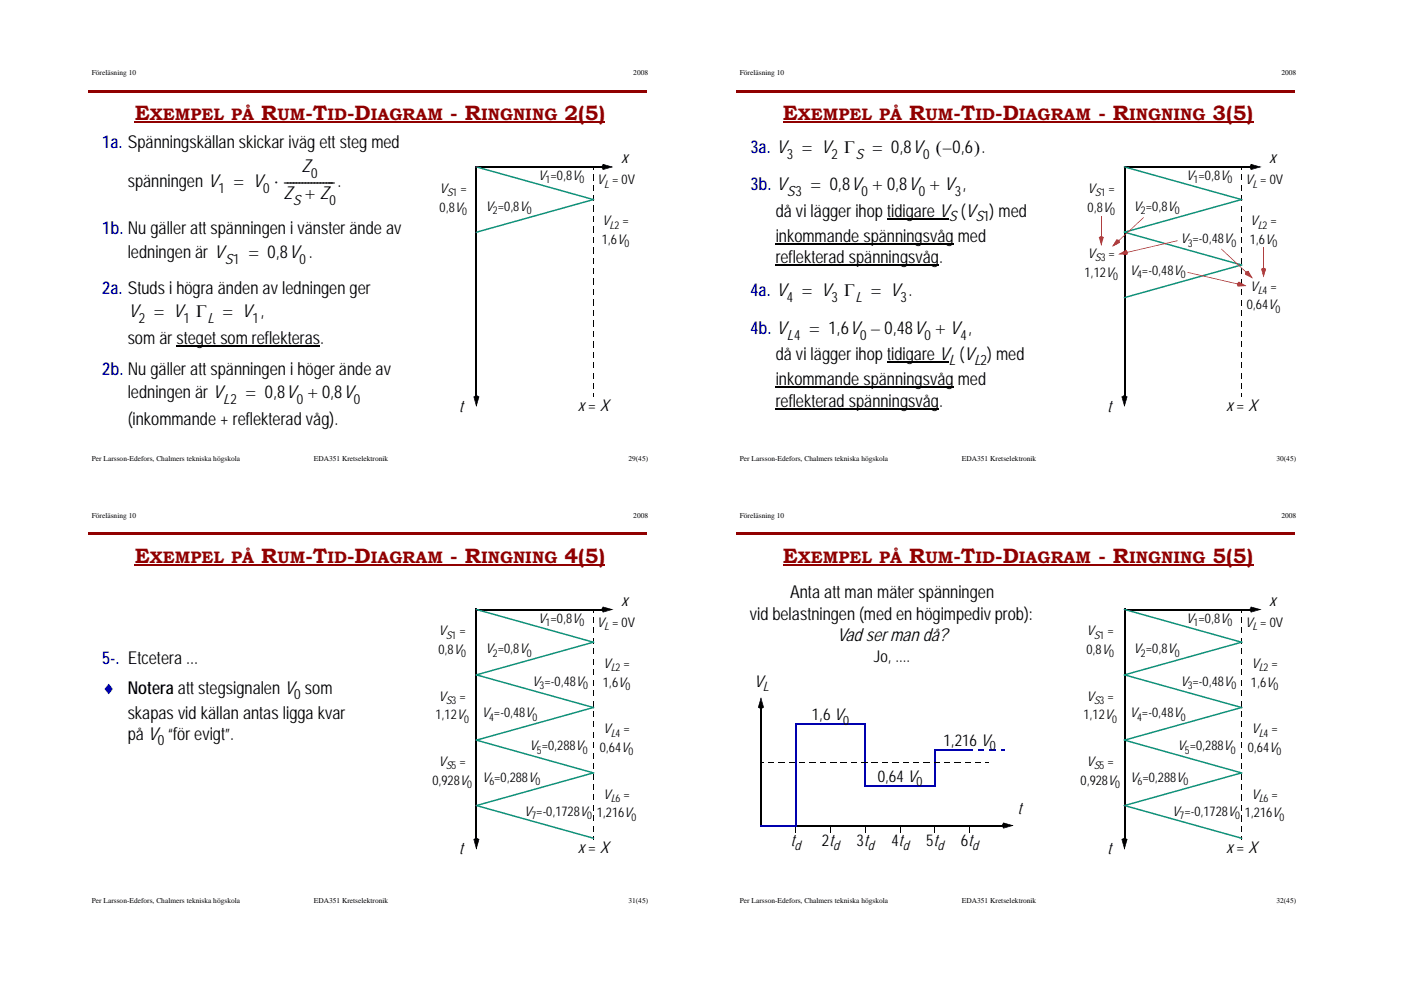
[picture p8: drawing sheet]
<svg xmlns="http://www.w3.org/2000/svg" width="297mm" height="210mm" viewBox="0 0 297 210" stroke-linecap="round" stroke-linejoin="round" font-family="sans-serif">
<g fill="#900000">
<path d="M18.8 19.1h.2v.5h-.2z"/>
<path d="M19 19.1h118.2v.5h-118.2z"/>
</g>
<path d="M28.6 26h99.7" fill="none" stroke="#900000" stroke-width=".25"/>
<g fill="#000">
<path d="M127.9 34.8l1.9 .6-1.9 .5-.4-.5zM100.5 84.1l.5-.3 .6 .3-.6 1.9z"/>
<circle cx="127.8" cy="35.4" r=".16"/>
<circle cx="101" cy="84.1" r=".16"/>
</g>
<g fill="#000">
<path d="M100.9 35.2h.3v.2h-.3zM100.9 35.2h.1v.4h-.1zM125.7 35.3l.2 .1zM125.7 35.4h.2v.6h-.2zM125.7 37h.2zM125.7 37h.2v1.2h-.2zM125.7 39.2l.2 .1zM125.7 39.3h.2v1.1h-.2zM127.8 34.8l2.2 .6-2.2 .6v-.1l1.9-.6 .1 .2-2-.6 .1-.1-.3 .6h-.1zM127.5 35.4h.1l.3 .5-.1 .1zM125.7 41.4l.2 .1zM125.7 41.5h.2v1.2h-.2z"/>
<path d="M125.7 43.6l.2 .1zM125.7 43.7h.2v1.2h-.2zM125.7 45.8l.2 .1zM125.7 45.9h.2v1.2h-.2zM125.7 48l.2 .1zM125.7 48.1h.2v1.2h-.2zM125.7 50.3h.2zM125.7 50.3h.2v1.2h-.2zM125.7 52.5l.2 .1zM125.7 52.6h.2v1.1h-.2zM125.7 54.7l.2 .1zM125.7 54.8h.2v1.1h-.2z"/>
<path d="M125.7 56.9l.2 .1zM125.7 57h.2v1.1h-.2zM125.7 59.1l.2 .1zM125.7 59.2h.2v1.2h-.2zM125.7 61.3l.2 .1zM125.7 61.4h.2v1.2h-.2zM125.7 63.6h.2zM125.7 63.6h.2v1.2h-.2zM125.7 65.8h.2zM125.7 65.8h.2v1.2h-.2zM125.7 68l.2 .1zM125.7 68.1h.2v1.1h-.2z"/>
<path d="M125.7 70.2l.2 .1zM125.7 70.3h.2v1.1h-.2zM125.7 72.4l.2 .1zM125.7 72.5h.2v1.1h-.2zM125.7 74.6l.2 .1zM125.7 74.7h.2v1.2h-.2zM125.7 76.8l.2 .1zM125.7 76.9h.2v1.2h-.2zM125.7 79.1h.2zM125.7 79.1h.2v1.2h-.2zM100.4 84.1l.6-.3v.1l-.5 .3zM100.4 84.1h.1l.6 1.9-.2 .1 .6-2 .1 .1-.6-.3v-.1l.6 .3-.6 2.2z"/>
<path d="M125.7 81.3h.2zM125.7 81.3h.2v1.2h-.2zM125.7 83.5h.2zM125.7 83.5h.2v.7h-.2z"/>
</g>
<path d="M127.9 35.4h-26.9v48.8" fill="none" stroke="#000" stroke-width=".32"/>
<g fill="#0a9178">
<path d="M100.8 49.1h.2v.3h-.1z"/>
<path d="M125.8 42.2l.1-.1 .1 .3-.1 .1z"/>
<path d="M101 49.1l24.8-6.9 .1 .3-24.9 6.9z"/>
</g>
<path d="M37.4 73.4h30.5" fill="none" stroke="#000" stroke-width=".28"/>
<g fill="#0a9178">
<path d="M100.9 35.2h.1v.3h-.2z"/>
<path d="M125.9 42.2h.1l-.1 .3h-.1z"/>
<path d="M101 35.2l24.9 7-.1 .3-24.8-7z"/>
</g>
<path d="M156.2 19.1h118.4v.5h-118.4z" fill="#900000"/>
<path d="M166 26h99.7" fill="none" stroke="#900000" stroke-width=".25"/>
<g fill="#000">
<path d="M265.3 34.8l1.9 .6-1.9 .5-.3-.5zM237.9 84.1l.5-.3 .6 .3-.6 1.9z"/>
<path d="M265.1 35.3l.2-.1v.3h-.2z" fill-rule="evenodd"/>
<circle cx="238.4" cy="84.1" r=".17"/>
</g>
<g fill="#000">
<path d="M238.3 35.2h.1v.4h-.1zM263.2 35.3h.1v.7h-.1zM263.2 37h.1v1.2h-.1zM263.2 39.2h.1v1.2h-.1zM265.2 34.8l2.3 .6-2.3 .6v-.1l2-.6v.2l-2-.6 .1-.1-.3 .6h-.1zM264.9 35.4h.1l.3 .5-.1 .1zM263.2 41.4h.1v1.3h-.1zM263.2 43.6h.1v1.3h-.1zM263.2 45.8h.1v1.3h-.1zM263.2 48h.1v1.3h-.1zM263.2 50.3h.1v1.2h-.1zM263.2 52.5h.1v1.2h-.1z"/>
<path d="M263.2 54.7h.1v1.2h-.1zM263.2 56.9h.1v1.2h-.1zM263.2 59.1h.1v1.3h-.1zM263.2 61.3h.1v1.3h-.1zM263.2 63.6h.1v1.2h-.1zM263.2 65.8h.1v1.2h-.1zM263.2 68h.1v1.2h-.1zM263.2 70.2h.1v1.2h-.1zM263.2 72.4h.1v1.2h-.1zM263.2 74.6h.1v1.3h-.1zM263.2 76.8h.1v1.3h-.1zM263.2 79.1h.1v1.2h-.1z"/>
<path d="M237.8 84.1l.6-.3-.5 .4zM237.8 84.1h.1l.6 1.9-.2 .1 .6-2 .1 .1-.6-.3v-.1l.7 .3-.7 2.2zM263.2 81.3h.1v1.2h-.1zM263.2 83.5h.1v.7h-.1z"/>
</g>
<path d="M238.4 35.4h26.9M238.4 35.2v49" fill="none" stroke="#000" stroke-width=".32"/>
<g fill="#0a9178">
<path d="M238.2 49.1h.2l.1 .3h-.2z"/>
<path d="M263.2 42.2l.1-.1 .1 .3-.1 .1z"/>
<path d="M238.4 49.1l24.8-6.9 .1 .3-24.8 6.9z"/>
<path d="M238.3 49l.2 .1-.1 .3-.2-.1z"/>
<path d="M263.3 56l.1 .1-.1 .3-.1-.1z"/>
<path d="M238.5 49.1l24.8 6.9-.1 .3-24.8-6.9z"/>
</g>
<path d="M164.5 51.7h37.7M164.5 56.2h34.6M188.1 46.4h13.1M188.1 76.8h13.1M164.5 82.1h37.7M164.5 86.6h34.6" fill="none" stroke="#000" stroke-width=".28"/>
<g fill="#0a9178">
<path d="M238.2 63l.2-.1 .1 .3-.2 .1z"/>
<path d="M263.2 56h.1l.1 .3h-.1z"/>
<path d="M238.4 62.9l24.8-6.9 .1 .3-24.8 6.9z"/>
<path d="M238.3 35.2h.2l-.1 .3h-.2z"/>
<path d="M263.3 42.2h.1l-.1 .3h-.1z"/>
<path d="M238.5 35.2l24.8 7-.1 .3-24.8-7z"/>
</g>
<g fill="#df1c34">
<path d="M233 50.3h.1l.5 1.5-.2 .1 .4-1.6 .2 .1-.5-.3v-.1l.5 .3-.5 1.9z"/>
<path d="M233 50.3l.5-.3-.4 .4z"/>
</g>
<path d="M233.1 50.3l.4-.2 .4 .2-.4 1.6z" fill="#df1c34"/>
<path d="M233.5 45.8v4.5" fill="none" stroke="#df1c34" stroke-width=".21"/>
<g fill="#df1c34">
<path d="M236.7 50.7l.1 .2-.8 1.3-.1-.1 1.4-.7 .1 .1-.2-.5 .1-.1 .1 .6-1.6 .8z"/>
<path d="M236.8 50.7l.5 .2-.1 .1-.5-.1z"/>
<path d="M242.4 46.1h.1z"/>
<path d="M237 51.1h.2z"/>
<path d="M237.1 51l5.3-4.9 .1 .1-5.3 4.9z"/>
<path d="M237.1 53.9l1.6-.9 .1 .1-1.4 .8-.1-.1 1.6 .1v.1l.1-.6 .2 .1-.2 .5z"/>
<path d="M238.8 53l.4 .5h-.1l-.4-.4z"/>
<path d="M249.6 51l.1 .1z"/>
<path d="M238.8 53.5l.1 .1z"/>
<path d="M238.9 53.4l10.7-2.4v.1l-10.7 2.5z"/>
<path d="M267.4 57h.1l.5 1.5-.2 .1 .5-1.6 .1 .1-.5-.2v-.2l.5 .3-.5 1.8z"/>
<path d="M267.4 57l.5-.3v.2l-.4 .2z"/>
</g>
<g fill="#df1c34">
<path d="M236.8 50.8l.5 .1 .1 .6-1.5 .7z"/>
<path d="M237.4 53.9l1.3-.8 .4 .4-.2 .5z"/>
<path d="M267.5 57l.4-.2 .4 .2-.4 1.6z"/>
</g>
<path d="M267.9 52.5v4.5" fill="none" stroke="#df1c34" stroke-width=".21"/>
<g fill="#df1c34">
<path d="M264.1 57.6l.6-.1 .9 1.6-1.6-.9 .1-.1 1.4 .7-.1 .2-.8-1.4 .1-.1-.5 .2z"/>
<path d="M264.1 57.6l.1 .1-.1 .5-.1-.1z"/>
<path d="M259 52.7l-.1 .2z"/>
<path d="M264.3 57.7v.2z"/>
<path d="M259 52.8l5.3 4.9-.1 .1-5.3-4.9z"/>
<path d="M262.7 59.7l1.6 .9-1.9 .2 .1-.2 1.6-.1v.2l-1.5-.8 .1-.2-.3 .5-.1-.1z"/>
<path d="M262.3 60.1l.2 .6h-.1z"/>
<path d="M251.8 57.7v.1z"/>
<path d="M262.5 60.2v.1z"/>
<path d="M251.8 57.7l10.7 2.5v.1l-10.7-2.5z"/>
</g>
<g fill="#df1c34">
<path d="M264.2 57.7l.4-.2 .9 1.4-1.4-.8z"/>
<path d="M262.7 59.8l1.4 .8-1.6 .1-.2-.5z"/>
</g>
<path d="M18.8 113h118.4v.4h-118.4z" fill="#900000"/>
<path d="M28.6 119.8h99.7" fill="none" stroke="#900000" stroke-width=".25"/>
<g fill="#000">
<path d="M127.9 128.7l1.9 .5-1.9 .6-.4-.6zM100.5 178l.5-.3 .6 .3-.6 1.9z"/>
<path d="M127.7 129.1h.2v.2h-.2z" fill-rule="evenodd"/>
<circle cx="101" cy="177.9" r=".16"/>
</g>
<g fill="#000">
<path d="M125.7 129.2h.2v.6h-.2zM125.7 130.8h.2v1.3h-.2zM125.7 133h.2v1.3h-.2zM125.7 135.3h.2v1.2h-.2zM125.7 137.5h.2v1.2h-.2zM125.7 139.7h.2v1.2h-.2zM127.8 128.6l2.3 .6-2.3 .7v-.2l1.9-.5 .1 .1-2-.5 .1-.2-.3 .7-.1-.1zM127.5 129.2l.4 .6h-.1zM125.7 141.9h.2v1.2h-.2zM125.7 144.1h.2v1.3h-.2zM125.7 146.3h.2v1.3h-.2zM125.7 148.5h.2v1.3h-.2z"/>
<path d="M125.7 150.7h.2v1.3h-.2zM125.7 153h.2v1.2h-.2zM125.7 155.2h.2v1.2h-.2zM125.7 157.4h.2v1.2h-.2zM125.7 159.6h.2v1.2h-.2zM100.4 177.9l.6-.3-.5 .4zM100.4 177.9h.1l.6 2h-.2l.6-2 .1 .1-.6-.3v-.1l.6 .3-.6 2.2zM125.7 161.8h.2v1.3h-.2zM125.7 164h.2v1.3h-.2zM125.7 166.2h.2v1.3h-.2zM125.7 168.5h.2v1.2h-.2zM125.7 170.7h.2v1.2h-.2z"/>
<path d="M125.7 172.9h.2v1.2h-.2zM125.7 175.1h.2v1.2h-.2zM125.7 177.3h.2v.7h-.2z"/>
</g>
<path d="M100.9 129.2h27M101 129.1v49" fill="none" stroke="#000" stroke-width=".32"/>
<g fill="#0a9178">
<path d="M100.8 143l.2-.1v.3l-.1 .1z"/>
<path d="M125.8 136h.1l.1 .3h-.1z"/>
<path d="M101 142.9l24.8-6.9 .1 .3-24.9 6.9z"/>
<path d="M100.9 142.9h.1v.3h-.2z"/>
<path d="M125.9 149.9h.1l-.1 .3h-.1z"/>
<path d="M101 142.9l24.9 7-.1 .3-24.8-7z"/>
<path d="M100.8 156.8h.2v.3h-.1z"/>
<path d="M125.8 149.9l.1-.1 .1 .3-.1 .1z"/>
<path d="M101 156.8l24.8-6.9 .1 .3-24.9 6.9z"/>
<path d="M100.9 156.7l.1 .1v.3l-.2-.1z"/>
<path d="M125.9 163.7l.1 .1-.1 .3-.1-.1z"/>
<path d="M101 156.8l24.9 6.9-.1 .3-24.8-6.9z"/>
<path d="M100.8 170.7l.2-.1v.3l-.1 .1z"/>
<path d="M125.8 163.7h.1l.1 .3h-.1z"/>
<path d="M101 170.6l24.8-6.9 .1 .3-24.9 6.9z"/>
<path d="M100.9 170.6h.1v.3h-.2z"/>
<path d="M125.9 177.6h.1l-.1 .3h-.1z"/>
<path d="M101 170.6l24.9 7-.1 .3-24.8-7z"/>
<path d="M100.9 129l.1 .1v.3l-.2-.1z"/>
<path d="M125.9 136l.1 .1-.1 .3-.1-.1z"/>
<path d="M101 129.1l24.9 6.9-.1 .3-24.8-6.9z"/>
</g>
<path d="M156.2 113h118.4v.4h-118.4z" fill="#900000"/>
<path d="M166 119.8h99.7" fill="none" stroke="#900000" stroke-width=".25"/>
<g fill="#000">
<path d="M265.3 128.7l1.9 .5-1.9 .6-.3-.6zM237.9 178l.5-.3 .6 .3-.6 1.9z"/>
<path d="M238.3 177.8h.3l-.1 .3-.2-.1z" fill-rule="evenodd"/>
<circle cx="265.2" cy="129.2" r=".16"/>
</g>
<g fill="#000">
<path d="M238.3 129.1h.1v.3h-.1zM263.2 129.2h.1v.6h-.1zM263.2 130.8h.1v1.3h-.1zM263.2 133h.1v1.3h-.1zM263.2 135.3h.1v1.2h-.1zM263.2 137.5h.1v1.2h-.1zM263.2 139.7h.1v1.2h-.1zM265.2 128.6l2.3 .6-2.3 .7v-.2l2-.5v.1l-2-.5 .1-.2-.3 .7-.1-.1zM264.9 129.2h.1l.3 .6h-.1zM263.2 141.9h.1v1.2h-.1zM263.2 144.1h.1v1.3h-.1zM263.2 146.3h.1v1.3h-.1z"/>
<path d="M263.2 148.5h.1v1.3h-.1zM263.2 150.7h.1v1.3h-.1zM263.2 153h.1v1.2h-.1zM263.2 155.2h.1v1.2h-.1zM263.2 157.4h.1v1.2h-.1zM263.2 159.6h.1v1.2h-.1zM237.8 177.9l.6-.3-.5 .4zM237.8 177.9h.1l.6 2h-.2l.6-2 .1 .1-.6-.3v-.1l.7 .3-.7 2.3zM263.2 161.8h.1v1.3h-.1zM263.2 164h.1v1.3h-.1zM263.2 166.2l.1 .1zM263.2 166.3h.1v1.2h-.1z"/>
<path d="M263.2 168.5h.1zM263.2 168.5h.1v1.2h-.1zM263.2 170.7l.1 .1zM263.2 170.8h.1v1.1h-.1zM263.2 172.9l.1 .1zM263.2 173h.1v1.1h-.1zM263.2 175.1l.1 .1zM263.2 175.2h.1v1.1h-.1zM263.2 177.3l.1 .1zM263.2 177.4h.1v.6h-.1z"/>
</g>
<path d="M238.4 129.2h26.9M238.4 129.1v49" fill="none" stroke="#000" stroke-width=".32"/>
<g fill="#0a9178">
<path d="M238.2 143l.2-.1 .1 .3-.2 .1z"/>
<path d="M263.2 136h.1l.1 .3h-.1z"/>
<path d="M238.4 142.9l24.8-6.9 .1 .3-24.8 6.9z"/>
<path d="M238.3 142.9h.2l-.1 .3h-.2z"/>
<path d="M263.3 149.9h.1l-.1 .3h-.1z"/>
<path d="M238.5 142.9l24.8 7-.1 .3-24.8-7z"/>
<path d="M238.2 156.8h.2l.1 .3h-.2z"/>
<path d="M263.2 149.9l.1-.1 .1 .3-.1 .1z"/>
<path d="M238.4 156.8l24.8-6.9 .1 .3-24.8 6.9z"/>
<path d="M238.3 156.7l.2 .1-.1 .3-.2-.1z"/>
<path d="M263.3 163.7l.1 .1-.1 .3-.1-.1z"/>
<path d="M238.5 156.8l24.8 6.9-.1 .3-24.8-6.9z"/>
<path d="M238.2 170.7l.2-.1 .1 .3-.2 .1z"/>
<path d="M263.2 163.7h.1l.1 .3h-.1z"/>
<path d="M238.4 170.6l24.8-6.9 .1 .3-24.8 6.9z"/>
<path d="M238.3 170.6h.2l-.1 .3h-.2z"/>
<path d="M263.3 177.6h.1l-.1 .3h-.1z"/>
<path d="M238.5 170.6l24.8 7-.1 .3-24.8-7z"/>
<path d="M238.3 129l.2 .1-.1 .3-.2-.1z"/>
<path d="M263.3 136l.1 .1-.1 .3-.1-.1z"/>
<path d="M238.5 129.1l24.8 6.9-.1 .3-24.8-6.9z"/>
</g>
<g fill="#000">
<path d="M161.3 148.1l.6 1.9-.6 .3-.5-.3zM212.8 174.5l1.9 .5-1.9 .6-.4-.6z"/>
<circle cx="161.3" cy="150" r=".16"/>
<circle cx="212.7" cy="175" r=".17"/>
</g>
<path d="M161.4 147.8l.6 2.2h-.2l-.5-1.9 .1-.1-.5 2-.2-.1 .7 .3-.1 .1-.6-.3zM161.3 150.2l.6-.3v.1l-.6 .4zM168.7 175h.1v1.7h-.1zM176 175h.2v1.7h-.2zM183.4 175h.1v1.7h-.1zM190.8 175h.1v1.7h-.1zM198.1 175h.2zM198.1 175h.2v1.7h-.2zM205.5 175h.2zM205.5 175h.2v1.7h-.2zM212.7 174.4l2.2 .6-2.2 .7v-.2l1.9-.5 .1 .1-2-.5 .1-.2-.3 .7-.1-.1zM212.4 175l.4 .6h-.1z" fill="#000"/>
<path d="M161.3 149.9v25.3M161.2 175h51.6" fill="none" stroke="#000" stroke-width=".32"/>
<path d="M161.2 174.9h.1v.3h-.1z" fill="#0000b3"/>
<path d="M161.3 175h7.6" fill="none" stroke="#0000b3" stroke-width=".32"/>
<path d="M168.6 175h.3v.2h-.3z" fill="#0000b3"/>
<path d="M168.7 153.4v21.6" fill="none" stroke="#0000b3" stroke-width=".32"/>
<path d="M168.6 153.4h.1v.4h-.1z" fill="#0000b3"/>
<path d="M168.7 153.6h14.9" fill="none" stroke="#0000b3" stroke-width=".32"/>
<path d="M183.3 153.4h.3v.2h-.3z" fill="#0000b3"/>
<path d="M183.5 153.6v13.1" fill="none" stroke="#0000b3" stroke-width=".32"/>
<path d="M183.3 166.4h.1v.3h-.1z" fill="#0000b3"/>
<path d="M183.4 166.5h14.9" fill="none" stroke="#0000b3" stroke-width=".32"/>
<path d="M198.1 166.5h.3v.2h-.3z" fill="#0000b3"/>
<path d="M198.2 158.8v7.7" fill="none" stroke="#0000b3" stroke-width=".32"/>
<path d="M198.1 158.8h.1v.3h-.1z" fill="#0000b3"/>
<path d="M198.2 159h7.5" fill="none" stroke="#0000b3" stroke-width=".32"/>
<g fill="#0000b3">
<path d="M205.4 158.8h.2v.3h-.2z"/>
<path d="M205.6 158.8h.6v.3h-.6z"/>
<path d="M207.3 158.8h.2v.3h-.2z"/>
<path d="M207.5 158.8h1.2v.3h-1.2z"/>
<path d="M209.8 158.8h.2v.3h-.2z"/>
<path d="M210 158.8h1.2v.3h-1.2z"/>
<path d="M212.3 158.8h.2v.3h-.2z"/>
<path d="M212.5 158.8h.6v.3h-.6z"/>
</g>
<g fill="#000">
<path d="M161.3 161.6v.1zM161.3 161.6h.6v.1h-.6zM162.9 161.6l.1 .1zM163 161.6h1.1v.1h-1.1zM165.1 161.6l.1 .1zM165.2 161.6h1.1v.1h-1.1zM167.3 161.6l.1 .1zM167.4 161.6h1.1v.1h-1.1zM169.5 161.6l.1 .1zM169.6 161.6h1.1v.1h-1.1zM171.7 161.6l.1 .1zM171.8 161.6h1.1v.1h-1.1z"/>
<path d="M173.9 161.6v.1zM173.9 161.6h1.2v.1h-1.2zM176.1 161.6v.1zM176.1 161.6h1.2v.1h-1.2zM178.3 161.6v.1zM178.3 161.6h1.2v.1h-1.2zM180.5 161.6v.1zM180.5 161.6h1.2v.1h-1.2zM182.7 161.6v.1zM182.7 161.6h1.2v.1h-1.2zM184.8 161.6l.1 .1zM184.9 161.6h1.2v.1h-1.2z"/>
<path d="M187 161.6l.1 .1zM187.1 161.6h1.2v.1h-1.2zM189.2 161.6l.1 .1zM189.3 161.6h1.2v.1h-1.2zM191.4 161.6l.1 .1zM191.5 161.6h1.2v.1h-1.2zM193.6 161.6l.1 .1zM193.7 161.6h1.2v.1h-1.2zM195.8 161.6l.1 .1zM195.9 161.6h1.1v.1h-1.1zM198 161.6l.1 .1zM198.1 161.6h1.1v.1h-1.1z"/>
<path d="M200.2 161.6l.1 .1zM200.3 161.6h1.1v.1h-1.1zM202.4 161.6l.1 .1zM202.5 161.6h1.1v.1h-1.1zM204.6 161.6l.1 .1zM204.7 161.6h1.1v.1h-1.1zM206.8 161.6l.1 .1zM206.9 161.6h1.1v.1h-1.1zM209 161.6v.1zM209 161.6h.7v.1h-.7z"/>
</g>
<g font-size="4.4" fill="#900000">
<text x="28.6" y="25.4">E</text>
<text x="55.4" y="25.4">R</text>
<text x="64.7" y="25.4">-T</text>
<text x="73.6" y="25.4">-D</text>
<text x="95.5" y="25.4">- R</text>
<text x="119.7" y="25.4">2(5)</text>
<text x="166" y="25.4">E</text>
<text x="192.8" y="25.4">R</text>
<text x="202.2" y="25.4">-T</text>
<text x="211" y="25.4">-D</text>
<text x="232.9" y="25.4">- R</text>
<text x="257.1" y="25.4">3(5)</text>
<text x="28.6" y="119.3">E</text>
<text x="55.4" y="119.3">R</text>
<text x="64.7" y="119.3">-T</text>
<text x="73.6" y="119.3">-D</text>
<text x="95.5" y="119.3">- R</text>
<text x="119.7" y="119.3">4(5)</text>
<text x="166" y="119.3">E</text>
<text x="192.8" y="119.3">R</text>
<text x="202.2" y="119.3">-T</text>
<text x="211" y="119.3">-D</text>
<text x="232.9" y="119.3">- R</text>
<text x="257.1" y="119.3">5(5)</text>
</g>
<g font-size="3.8" fill="#0000b3">
<text x="21.7" y="31.4">1a. Spänningskällan skickar iväg ett steg med</text>
<text x="159.1" y="32.3">3a. V</text>
<text x="159.1" y="40.3">3b. V</text>
<text x="21.7" y="49.7">1b. Nu gäller att spänningen i vänster ände av</text>
<text x="21.7" y="62.3">2a. Studs i högra änden av ledningen ger</text>
<text x="159.1" y="62.8">4a. V</text>
<text x="159.1" y="70.8">4b. V</text>
<text x="21.7" y="79.4">2b. Nu gäller att spänningen i höger ände av</text>
<text x="21.7" y="140.7">5-. Etcetera ...</text>
<text x="21.7" y="147.2">♦ Notera att stegsignalen V som</text>
</g>
<g font-size="3.8">
<text x="170.1" y="32.3">= V</text>
<text x="179" y="32.3">Γ</text>
<text x="185" y="32.3">= 0,8V</text>
<text x="198.4" y="32.3">(–0,6).</text>
<text x="27.1" y="39.7">spänningen V</text>
<text x="49.6" y="39.7">= V ⋅ -----------------.</text>
<text x="63.9" y="36.5">Z</text>
<text x="171.9" y="40.3">= 0,8V + 0,8V + V ,</text>
<text x="60.1" y="42.2">Z</text>
<text x="64.7" y="42.2">+ Z</text>
<text x="164.5" y="46">då vi lägger ihop tidigare V (V</text>
<text x="209.8" y="46">) med</text>
<text x="164.5" y="51.2">inkommande spänningsvåg med</text>
<text x="27.1" y="54.7">ledningen är V</text>
<text x="52.7" y="54.7">= 0,8V .</text>
<text x="164.5" y="55.8">reflekterad spänningsvåg.</text>
<text x="170.1" y="62.8">= V</text>
<text x="179" y="62.8">Γ</text>
<text x="184.7" y="62.8">= V .</text>
<text x="27.2" y="67.3">V</text>
<text x="32.7" y="67.3">= V</text>
<text x="41.6" y="67.3">Γ</text>
<text x="47.3" y="67.3">= V ,</text>
<text x="171.6" y="70.8">= 1,6V – 0,48V + V ,</text>
<text x="27.1" y="73">som är steget som reflekteras.</text>
<text x="164.5" y="76.4">då vi lägger ihop tidigare V (V</text>
<text x="209.3" y="76.4">) med</text>
<text x="164.5" y="81.7">inkommande spänningsvåg med</text>
<text x="27.1" y="84.5">ledningen ärV</text>
<text x="52.2" y="84.5">= 0,8V + 0,8V</text>
<text x="164.5" y="86.2">reflekterad spänningsvåg.</text>
<text x="27.1" y="90.1">(inkommande + reflekterad våg).</text>
<text x="159" y="131.4">vid belastningen (med en högimpediv prob):</text>
<text x="167.5" y="126.8">Anta att man mäter spänningen</text>
<text x="177.5" y="136">Vad ser man då?</text>
<text x="27.1" y="152.4">skapas vid källan antas ligga kvar</text>
<text x="27.1" y="157">på V “för evigt”.</text>
</g>
<g font-size="3.5" fill="#900000">
<text x="31.7" y="25.4">XEMPEL PÅ</text>
<text x="58.8" y="25.4">UM</text>
<text x="69.4" y="25.4">ID</text>
<text x="78.6" y="25.4">IAGRAM</text>
<text x="102" y="25.4">INGNING</text>
<text x="169.2" y="25.4">XEMPEL PÅ</text>
<text x="196.2" y="25.4">UM</text>
<text x="206.8" y="25.4">ID</text>
<text x="216" y="25.4">IAGRAM</text>
<text x="239.4" y="25.4">INGNING</text>
<text x="31.7" y="119.3">XEMPEL PÅ</text>
<text x="58.8" y="119.3">UM</text>
<text x="69.4" y="119.3">ID</text>
<text x="78.6" y="119.3">IAGRAM</text>
<text x="102" y="119.3">INGNING</text>
<text x="169.2" y="119.3">XEMPEL PÅ</text>
<text x="196.2" y="119.3">UM</text>
<text x="206.8" y="119.3">ID</text>
<text x="216" y="119.3">IAGRAM</text>
<text x="239.4" y="119.3">INGNING</text>
</g>
<g font-size="3.5">
<text x="131.7" y="34.6">x</text>
<text x="269.1" y="34.6">x</text>
<text x="97.4" y="87.3">t</text>
<text x="122.5" y="87.1">x = X</text>
<text x="234.8" y="87.3">t</text>
<text x="259.9" y="87.1">x = X</text>
<text x="131.7" y="128.4">x</text>
<text x="269.1" y="128.4">x</text>
<text x="185.3" y="140.3">Jo, ....</text>
<text x="159.9" y="145.6">V</text>
<text x="172.1" y="152.8">1,6V</text>
<text x="200" y="158.1">1,216V</text>
<text x="186.1" y="165.7">0,64V</text>
<text x="215.8" y="172.7">t</text>
<text x="167.7" y="179.4">t</text>
<text x="174.3" y="179.4">2t</text>
<text x="181.6" y="179.4">3t</text>
<text x="189" y="179.4">4t</text>
<text x="196.4" y="179.4">5t</text>
<text x="203.7" y="179.4">6t</text>
<text x="97.4" y="181.1">t</text>
<text x="122.5" y="180.9">x = X</text>
<text x="234.8" y="181.1">t</text>
<text x="259.9" y="180.9">x = X</text>
</g>
<g font-size="3">
<text x="166.8" y="33.6">3</text>
<text x="176.3" y="33.6">2</text>
<text x="181.4" y="33.6">S</text>
<text x="195.7" y="33.6">0</text>
<text x="46.3" y="41">1</text>
<text x="55.8" y="41">0</text>
<text x="66" y="37.7">0</text>
<text x="166.8" y="41.6">S3</text>
<text x="182.7" y="41.6">0</text>
<text x="194.8" y="41.6">0</text>
<text x="202.4" y="41.6">3</text>
<text x="62.1" y="43.4">S</text>
<text x="69.8" y="43.4">0</text>
<text x="201.2" y="46.9">S</text>
<text x="206.8" y="46.9">S1</text>
<text x="47.6" y="56">S1</text>
<text x="63.5" y="56">0</text>
<text x="166.8" y="64">4</text>
<text x="176.3" y="64">3</text>
<text x="181.4" y="64">L</text>
<text x="190.9" y="64">3</text>
<text x="29.4" y="68.6">2</text>
<text x="38.9" y="68.6">1</text>
<text x="44" y="68.6">L</text>
<text x="53.5" y="68.6">1</text>
<text x="166.8" y="72">L4</text>
<text x="182.4" y="72">0</text>
<text x="196" y="72">0</text>
<text x="201.2" y="77.3">L</text>
<text x="203.6" y="72">4</text>
<text x="206.5" y="77.3">L2</text>
<text x="47.3" y="85.7">L2</text>
<text x="62.9" y="85.7">0</text>
<text x="75.1" y="85.7">0</text>
<text x="62.4" y="148.1">0</text>
<text x="33.4" y="157.9">0</text>
</g>
<g font-size="2.8">
<text x="93.2" y="40.9">V</text>
<text x="97.6" y="40.9">=</text>
<text x="114.1" y="38.2">V =0,8V</text>
<text x="126.6" y="39.1">V = 0V</text>
<text x="230.6" y="40.9">V</text>
<text x="235.1" y="40.9">=</text>
<text x="251.5" y="38.2">V =0,8V</text>
<text x="264" y="39.1">V = 0V</text>
<text x="93.2" y="44.9">0,8V</text>
<text x="103" y="44.7">V =0,8V</text>
<text x="127.7" y="47.8">V</text>
<text x="132" y="47.8">=</text>
<text x="230.6" y="44.9">0,8V</text>
<text x="240.3" y="44.7">V =0,8V</text>
<text x="265.1" y="47.8">V</text>
<text x="269.4" y="47.8">=</text>
<text x="127.6" y="51.8">1,6V</text>
<text x="250.3" y="51.6">V =-0,48V</text>
<text x="265" y="51.8">1,6V</text>
<text x="230" y="58.7">1,12V</text>
<text x="230.6" y="54.7">V</text>
<text x="235.1" y="54.7">=</text>
<text x="239.5" y="58.3">V =-0,48V</text>
<text x="264.3" y="65.6">0,64V</text>
<text x="265.1" y="61.6">V</text>
<text x="269.4" y="61.6">=</text>
<text x="93" y="134.7">V</text>
<text x="97.4" y="134.7">=</text>
<text x="114.1" y="132">V =0,8V</text>
<text x="126.6" y="132.9">V = 0V</text>
<text x="230.4" y="134.7">V</text>
<text x="234.8" y="134.7">=</text>
<text x="251.5" y="132">V =0,8V</text>
<text x="264" y="132.9">V = 0V</text>
<text x="93" y="138.7">0,8V</text>
<text x="103" y="138.5">V =0,8V</text>
<text x="127.9" y="141.6">V</text>
<text x="132.2" y="141.6">=</text>
<text x="230.4" y="138.7">0,8V</text>
<text x="240.3" y="138.5">V =0,8V</text>
<text x="265.3" y="141.6">V</text>
<text x="269.6" y="141.6">=</text>
<text x="93" y="148.5">V</text>
<text x="97.4" y="148.5">=</text>
<text x="112.9" y="145.4">V =-0,48V</text>
<text x="127.8" y="145.6">1,6V</text>
<text x="161.8" y="146.5">L</text>
<text x="230.4" y="148.5">V</text>
<text x="234.8" y="148.5">=</text>
<text x="250.3" y="145.4">V =-0,48V</text>
<text x="265.2" y="145.6">1,6V</text>
<text x="92.3" y="152.5">1,12V</text>
<text x="102.1" y="152.1">V =-0,48V</text>
<text x="127.9" y="155.5">V</text>
<text x="132.2" y="155.5">=</text>
<text x="178.8" y="153.6">0</text>
<text x="229.7" y="152.5">1,12V</text>
<text x="239.5" y="152.1">V =-0,48V</text>
<text x="265.3" y="155.5">V</text>
<text x="269.6" y="155.5">=</text>
<text x="112.3" y="159">V =0,288V</text>
<text x="127.2" y="159.5">0,64V</text>
<text x="209.8" y="159">0</text>
<text x="249.7" y="159">V =0,288V</text>
<text x="264.6" y="159.5">0,64V</text>
<text x="91.7" y="166.4">0,928V</text>
<text x="93" y="162.4">V</text>
<text x="97.4" y="162.4">=</text>
<text x="102.2" y="165.8">V =0,288V</text>
<text x="194.3" y="166.6">0</text>
<text x="229.1" y="166.4">0,928V</text>
<text x="230.4" y="162.4">V</text>
<text x="234.8" y="162.4">=</text>
<text x="239.6" y="165.8">V =0,288V</text>
<text x="111.1" y="172.9">V =-0,1728V</text>
<text x="126.5" y="173.3">1,216V</text>
<text x="127.9" y="169.3">V</text>
<text x="132.2" y="169.3">=</text>
<text x="248.5" y="172.9">V =-0,1728V</text>
<text x="263.9" y="173.3">1,216V</text>
<text x="265.3" y="169.3">V</text>
<text x="269.6" y="169.3">=</text>
<text x="168.5" y="180.2">d</text>
<text x="176.6" y="180.2">d</text>
<text x="184" y="180.2">d</text>
<text x="191.4" y="180.2">d</text>
<text x="198.8" y="180.2">d</text>
<text x="206.1" y="180.2">d</text>
</g>
<g font-size="2.3">
<text x="94.7" y="41.6">S1</text>
<text x="115.7" y="38.9">1</text>
<text x="122.8" y="38.9">0</text>
<text x="128.1" y="39.8">L</text>
<text x="232.1" y="41.6">S1</text>
<text x="253.1" y="38.9">1</text>
<text x="260.2" y="38.9">0</text>
<text x="265.5" y="39.8">L</text>
<text x="98" y="45.6">0</text>
<text x="104.5" y="45.4">2</text>
<text x="111.7" y="45.4">0</text>
<text x="235.4" y="45.6">0</text>
<text x="241.9" y="45.4">2</text>
<text x="249.1" y="45.4">0</text>
<text x="129.2" y="48.5">L2</text>
<text x="132.4" y="52.5">0</text>
<text x="251.8" y="52.3">3</text>
<text x="261.1" y="52.3">0</text>
<text x="266.7" y="48.5">L2</text>
<text x="269.8" y="52.5">0</text>
<text x="232.1" y="55.4">S3</text>
<text x="236" y="59.4">0</text>
<text x="241.1" y="59">4</text>
<text x="250.3" y="59">0</text>
<text x="266.7" y="62.3">L4</text>
<text x="270.4" y="66.3">0</text>
<text x="94.5" y="135.4">S1</text>
<text x="115.7" y="132.7">1</text>
<text x="122.8" y="132.7">0</text>
<text x="128.1" y="133.6">L</text>
<text x="231.9" y="135.4">S1</text>
<text x="253.1" y="132.7">1</text>
<text x="260.2" y="132.7">0</text>
<text x="265.5" y="133.6">L</text>
<text x="97.7" y="139.4">0</text>
<text x="104.5" y="139.2">2</text>
<text x="111.7" y="139.2">0</text>
<text x="129.5" y="142.3">L2</text>
<text x="235.2" y="139.4">0</text>
<text x="241.9" y="139.2">2</text>
<text x="249.1" y="139.2">0</text>
<text x="266.9" y="142.3">L2</text>
<text x="94.5" y="149.3">S3</text>
<text x="114.4" y="146.1">3</text>
<text x="123.7" y="146.1">0</text>
<text x="132.6" y="146.3">0</text>
<text x="231.9" y="149.3">S3</text>
<text x="251.8" y="146.1">3</text>
<text x="261.1" y="146.1">0</text>
<text x="270" y="146.3">0</text>
<text x="98.4" y="153.2">0</text>
<text x="103.7" y="152.8">4</text>
<text x="112.9" y="152.8">0</text>
<text x="235.8" y="153.2">0</text>
<text x="241.1" y="152.8">4</text>
<text x="250.3" y="152.8">0</text>
<text x="113.8" y="159.8">5</text>
<text x="123.6" y="159.8">0</text>
<text x="129.5" y="156.2">L4</text>
<text x="133.2" y="160.2">0</text>
<text x="251.2" y="159.8">5</text>
<text x="261" y="159.8">0</text>
<text x="266.9" y="156.2">L4</text>
<text x="270.7" y="160.2">0</text>
<text x="94.5" y="163.1">S5</text>
<text x="99" y="167.1">0</text>
<text x="103.8" y="166.5">6</text>
<text x="113.5" y="166.5">0</text>
<text x="231.9" y="163.1">S5</text>
<text x="236.4" y="167.1">0</text>
<text x="241.2" y="166.5">6</text>
<text x="250.9" y="166.5">0</text>
<text x="112.7" y="173.6">7</text>
<text x="124.5" y="173.6">0</text>
<text x="129.5" y="170">L6</text>
<text x="250.1" y="173.6">7</text>
<text x="261.9" y="173.6">0</text>
<text x="266.9" y="170">L6</text>
<text x="133.9" y="174">0</text>
<text x="271.3" y="174">0</text>
</g>
<g font-size="1.6">
<text x="19.5" y="15.9">Föreläsning 10</text>
<text x="134.3" y="15.9">2008</text>
<text x="156.9" y="15.9">Föreläsning 10</text>
<text x="271.7" y="15.9">2008</text>
<text x="19.5" y="97.7">Per Larsson-Edefors, Chalmers tekniska högskola</text>
<text x="66.5" y="97.7">EDA351 Kretselektronik</text>
<text x="133.2" y="97.7">29(45)</text>
<text x="156.9" y="97.7">Per Larsson-Edefors, Chalmers tekniska högskola</text>
<text x="203.9" y="97.7">EDA351 Kretselektronik</text>
<text x="270.6" y="97.7">30(45)</text>
<text x="19.5" y="109.8">Föreläsning 10</text>
<text x="134.3" y="109.8">2008</text>
<text x="156.9" y="109.8">Föreläsning 10</text>
<text x="271.7" y="109.8">2008</text>
<text x="19.5" y="191.6">Per Larsson-Edefors, Chalmers tekniska högskola</text>
<text x="66.5" y="191.6">EDA351 Kretselektronik</text>
<text x="133.2" y="191.6">31(45)</text>
<text x="156.9" y="191.6">Per Larsson-Edefors, Chalmers tekniska högskola</text>
<text x="203.9" y="191.6">EDA351 Kretselektronik</text>
<text x="270.6" y="191.6">32(45)</text>
</g>
</svg>
